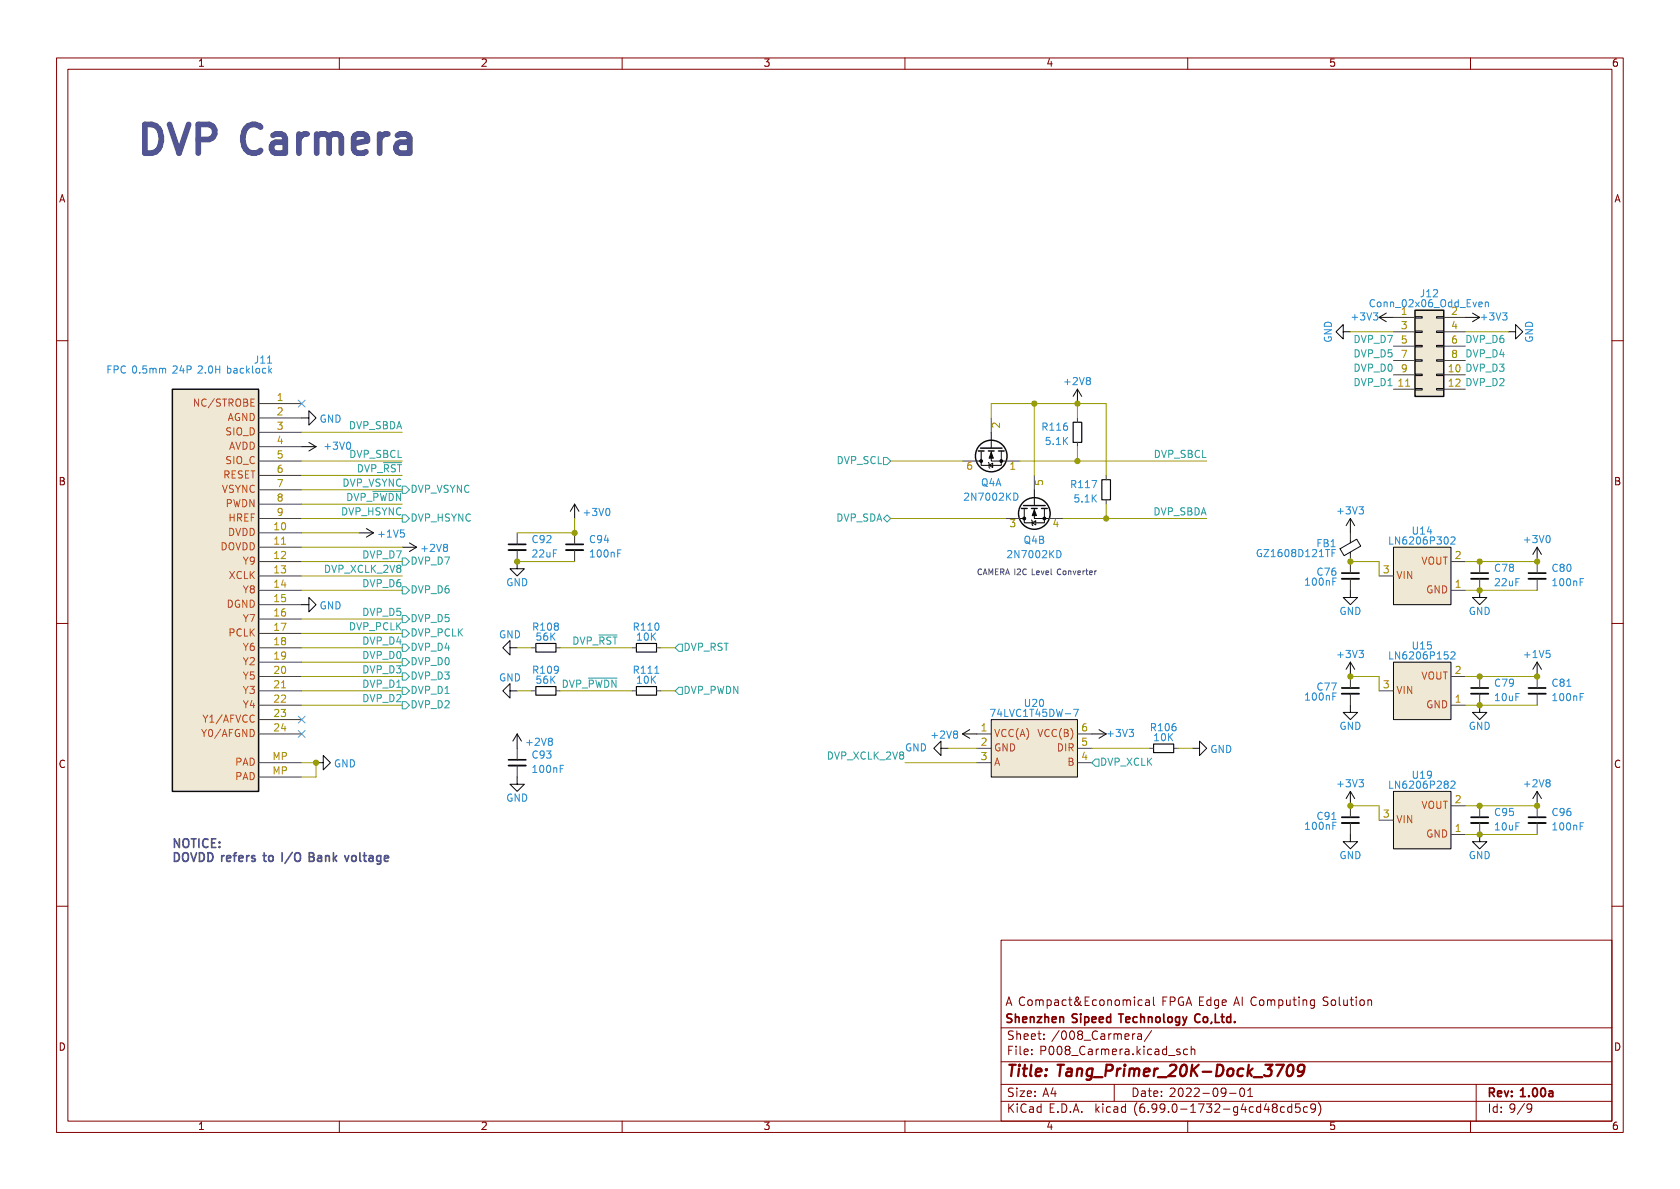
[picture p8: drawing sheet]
<svg xmlns="http://www.w3.org/2000/svg" width="297mm" height="210mm" viewBox="0 0 297 210" stroke-linecap="round" stroke-linejoin="round" font-family="sans-serif">
<g fill="none" stroke="#840000" stroke-width=".18">
<path d="M10 10.2h277v190.1h-277zM12 12.2h273v186.1h-273zM60 10.2v2M110 10.2v2M160 10.2v2M210 10.2v2M260 10.2v2M10 60.2h2M285 60.2h2M10 110.2h2M285 110.2h2M10 160.2h2"/>
<path d="M177 166.3h108v32h-108zM233.9 176.7l.9 .7-.1 .3-.2 .1-.6-.1M234.8 176.4l-.6-.1-.3 .3M235.5 176.9l.4-.1 .3 .3v.4l-.3 .3-.4-.1-.1-.2v-.4zM236.8 176.3v1.3l.2 .2M237.6 176.8l.1 .9 .3 .1 .2-.1M238.2 176.8v1M238.7 176.8h.6M238.9 176.3v1.3l.4 .2M239.8 176.3v.1M239.8 176.8v1M240.6 176.9l.3-.1 .3 .3v.4l-.3 .3-.3-.1-.2-.2v-.4z"/>
<path d="M241.9 176.9l.2-.1 .3 .1 .1 .9M241.9 176.8v1M285 160.2h2M60 198.3v2M110 198.3v2M160 198.3v2M177 194.8h108M177 191.8h108M177 187.8h108M177 181.8h108M185.8 193.4h1M186.5 192.9v1"/>
<path d="M197 191.8v3M199.1 182.8l.4 .1 .1 .3-.7 .1M199.5 183.7l-.4 .1M200.3 182.8v1M200.7 182.8l-.3 .1-.1 .2M201.2 182.9h.6v.9M201.8 183.2h-.5a.29 .29 0 0 0-.2 .3 .29 .29 0 0 0 .2 .3l.5-.1M203.6 182.2l-1.3 2M206.6 186.6h1.2M208.6 185.6l-.3-.1-.3 .2 .1 .2 .5 .2v.3h-.6M210 185.6l-.5-.1-.2 .3v.4l.1 .2h.6M210 198.3v2"/>
<path d="M210.6 185.6l.2-.1 .4 .1 .1 .9M210.6 185v1.5M216.5 192.4l.2 .1a1.27 1.27 0 0 1-.2 1.3M216.8 193l-.3 .3M217.4 193.3h1.1M219.4 192.5l.1-.1a.81 .81 0 0 1 .6 .6 .81 .81 0 0 1-.3 .8l-.1 .1a.81 .81 0 0 1-.6-.6 .81 .81 0 0 1 .3-.8zM220.6 193.9h.9M220.6 192.8l.4-.4v1.5M223.9 195.1l-.4 1.1h1M224.2 195.7v1M225.2 195.8l-.2-.2 .2-.4 .5 .1 .1 .2-.3 .3M225.2 195.8l-.2 .3v.5l.2 .1 .5-.1 .1-.2-.1-.4-.2-.2"/>
<path d="M225.2 195.8h.3M227.1 195.8l-.4-.1-.3 .3v.4l.1 .2h.6M228.4 195.8l-.4-.1-.3 .3v.4l.1 .2h.6M228.4 195.2v1.5M229.8 195.2h-.7l-.1 .7 .2-.1h.5l.2 .3-.1 .5-.2 .1-.6-.1M231.2 195.8l-.5-.1-.2 .3v.4l.1 .2h.6M232.6 195.8l-.3 .3h-.4l-.2-.3 .2-.5 .4-.1 .2 .1a.99 .99 0 0 1-.3 1.4h-.3M233.1 195a1.72 1.72 0 0 1 0 2.3M260 198.3v2M261 191.8v6.5M269.5 195.1l-1.2 2M270.8 195.8l-.3 .3h-.2l-.3-.3 .1-.5 .4-.1 .3 .1a.99 .99 0 0 1-.4 1.4h-.3"/>
</g>
<path d="M215.9 179.8h.6M216.1 179.3v1.3l.4 .2M217.6 179.9l-.4-.1-.3 .3v.4l.1 .2h.6M217.6 179.3v1.5M218.3 180.7v.1M273.9 193h.6v.9M273.9 193.8h.6M274.5 193.3l-.6 .1" fill="none" stroke="#840000" stroke-width=".3"/>
<path d="M225.6 188.3h1.4l-1.1 2M227.8 188.5a.46 .46 0 0 1 .5-.2 .46 .46 0 0 1 .3 .4 1.15 1.15 0 0 1-.7 1.6l-.2-.1a1.54 1.54 0 0 1 .1-1.7zM230.6 189.1a.64 .64 0 0 1-1.1 .2v-.6a.64 .64 0 0 1 1.1-.2 1.47 1.47 0 0 1-.7 1.8h-.4" fill="none" stroke="#840000" stroke-width=".4"/>
<g fill="none" stroke="#0a0a0a" stroke-width=".18">
<path d="M237.5 58.7v-1.3l-1.3 1.3 1.3 1.2v-1.2h1.3M243.8 56.1h2.6M243.8 56.1l1.3 .8M245.1 55.4l-1.3 .7M250.2 58.5h1.3v.3h-1.3zM250.2 56h1.3v.3h-1.3zM254 58.5h1.3v.3h-1.3zM254 56h1.3v.3h-1.3zM259.1 56.1h2.5M260.3 55.4l1.3 .7M261.6 56.1l-1.3 .8M266.7 58.7h1.3v-1.3l1.2 1.3-1.2 1.2v-1.2"/>
<path d="M53.3 73.9h1.3v1.3l1.3-1.3-1.3-1.3v1.3M53.3 79h2.6M54.6 78.2l1.3 .8M55.9 79l-1.3 .8M173.5 79.8v2.5h3.5v-2.5M175.3 79.8v1.7h2.5M175.3 76.4v2.8M190.5 68.8l-.8 1.3M190.5 68.8v2.6M190.5 68.8l.8 1.3M250.2 68.7h1.3v.3h-1.3zM250.2 66.2h1.3v.2h-1.3z"/>
<path d="M250.2 63.6h1.3v.3h-1.3zM250.2 61.1h1.3v.2h-1.3zM254 68.7h1.3v.3h-1.3zM254 66.2h1.3v.2h-1.3zM254 63.6h1.3v.3h-1.3zM254 61.1h1.3v.2h-1.3zM63.5 94.2h2.5M64.8 93.5l1.2 .7M66 94.2l-1.2 .8M71.1 96.8h2.6M72.4 96l1.3 .8M73.7 96.8l-1.3 .7"/>
<path d="M91.4 99.3v1.3h1.3l-1.3 1.2-1.2-1.2h1.2M101.6 89.1l-.8 1.3M101.6 89.1v2.6M101.6 89.1l.8 1.3M172.7 81.5h.8M174.8 81.8l.1 .1v.8l.1 .1M174.9 82.3l.6-.4v.8zM180.3 91.7h.8M181.1 89.9v2.6h3.6v-2.6M182.4 91.9l.1 .2v.7l.1 .2M182.5 92.5l.6-.4v.7zM182.9 89.9v1.8h2.5"/>
<path d="M182.9 86.6v2.8M236.9 97l3-1.7 .7 1.3-3 1.7zM238.8 91.7v2.5M238.8 95.5v.5M238.8 97.7v.4M238.8 91.7l-.8 1.3M238.8 91.7l.7 1.3M246.4 96.8h10.1v10.1h-10.1zM271.8 96.8l-.8 1.2M271.8 96.8v2.5M271.8 96.8l.7 1.2M53.3 106.9h1.3v1.3l1.3-1.3-1.3-1.2v1.2"/>
<path d="M90.2 114.5v-1.2l-1.3 1.2 1.3 1.3v-1.3h1.2M238.8 104.4v1.3h1.2l-1.2 1.2-1.3-1.2h1.3M238.8 117.1v2.5M238.8 117.1l-.8 1.3M238.8 117.1l.7 1.3M246.4 117.1h10.1v10.1h-10.1zM261.6 104.4v1.3h1.3l-1.3 1.2-1.3-1.2h1.3M271.8 117.1v2.5M271.8 117.1l-.8 1.3M271.8 117.1l.7 1.3M55.9 134.9h1.2v1.2l1.3-1.2-1.3-1.3v1.3M90.2 122.2v-1.3l-1.3 1.3 1.3 1.2v-1.2h1.2"/>
<path d="M91.4 137.4v1.3h1.3l-1.3 1.2-1.2-1.2h1.2M91.4 129.8l-.7 1.3M91.4 129.8v2.5M91.4 129.8l.8 1.3M166.4 132.3v1.3l-1.3-1.3 1.3-1.2v1.2h1.2M170.2 129.8l1.2 .8M170.2 129.8h2.5M171.4 129l-1.2 .8M175.3 127.2h15.2v10.2h-15.2zM193 129.8h2.6M194.3 129l1.3 .8M195.6 129.8l-1.3 .8"/>
<path d="M210.8 132.3h1.3v1.3l1.3-1.3-1.3-1.2v1.2M238.8 124.7v1.3h1.2l-1.2 1.2-1.3-1.2h1.3M238.8 139.9l-.8 1.3M238.8 139.9v2.6M238.8 139.9l.7 1.3M246.4 139.9h10.1v10.2h-10.1zM261.6 124.7v1.3h1.3l-1.3 1.2-1.3-1.2h1.3M271.8 139.9v2.6M271.8 139.9l-.8 1.3M271.8 139.9l.7 1.3M238.8 147.6v1.2h1.2l-1.2 1.3-1.3-1.3h1.3M261.6 147.6v1.2h1.3l-1.3 1.3-1.3-1.3h1.3"/>
</g>
<g fill="#eee8d5" stroke="#eee8d5" stroke-width=".18">
<path d="M246.4 139.9h10.1v10.2h-10.1z"/>
<path d="M246.4 96.8h10.1v10.1h-10.1z"/>
<path d="M246.4 117.1h10.1v10.1h-10.1z"/>
<path d="M30.5 68.8h15.2v71.1h-15.2z"/>
<path d="M175.3 127.2h15.2v10.2h-15.2z"/>
<path d="M250.2 54.9h5.1v15.2h-5.1z"/>
</g>
<g fill="none" stroke="#493f36" stroke-width=".18">
<path d="M246.4 56.1h3.8M246.4 58.7h3.8M255.3 56.1h3.8M255.3 58.7h3.8M45.7 71.4h7.6M45.7 73.9h7.6M45.7 76.4h7.6M45.7 79h7.6M175.3 73.9v2.5M190.5 73.9v.8M190.5 78.2v.8M246.4 66.3h3.8"/>
<path d="M246.4 68.8h3.8M246.4 61.2h3.8M246.4 63.7h3.8M255.3 66.3h3.8M255.3 68.8h3.8M255.3 61.2h3.8M255.3 63.7h3.8M45.7 99.3h7.6M45.7 94.2h7.6M45.7 96.8h7.6M45.7 81.5h7.6M45.7 84.1h7.6"/>
<path d="M45.7 86.6h7.6M45.7 89.1h7.6M45.7 91.7h7.6M91.4 94.2v2.1M91.4 97.3v2M101.6 94.2v2.1M101.6 97.3v2M170.2 81.5h2.5M177.8 81.5h2.5M177.8 91.7h2.5M182.9 84.1v2.5M185.4 91.7h2.6"/>
<path d="M195.6 84.1v.7M195.6 88.4v.7M238.8 94.2v1.3M238.8 98v3.3M256.5 99.3h2.6M261.6 99.3v2M271.8 99.3v2M45.7 114.5h7.6M45.7 104.4h7.6M45.7 101.8h7.6M45.7 119.6h7.6M45.7 106.9h7.6"/>
<path d="M45.7 109.5h7.6M45.7 112h7.6M45.7 117.1h7.6M94 114.5h.7M98.3 114.5h.8M111.8 114.5h.7M116.1 114.5h.7M238.8 102.4v2M238.8 119.6v2.1M243.8 101.8h2.6M256.5 104.4h2.6M256.5 119.6h2.6"/>
<path d="M261.6 102.4v2M261.6 119.6v2.1M271.8 102.4v2M271.8 119.6v2.1M45.7 122.2h7.6M45.7 124.7h7.6M45.7 127.2h7.6M45.7 129.8h7.6M45.7 134.9h7.6M45.7 137.4h7.6M91.4 132.3v2.1M91.4 135.4v2"/>
<path d="M94 122.2h.7M111.8 122.2h.7M116.1 122.2h.7M172.7 129.8h2.6M172.7 134.9h2.6M172.7 132.3h2.6M190.5 129.8h2.5M190.5 134.9h2.5M190.5 132.3h2.5M203.2 132.3h.8M207.5 132.3h.8M238.8 122.7v2"/>
<path d="M243.8 122.2h2.6M256.5 124.7h2.6M261.6 122.7v2M271.8 122.7v2M238.8 142.5v2M238.8 145.5v2.1M243.8 145h2.6M256.5 147.6h2.6M256.5 142.5h2.6M261.6 142.5v2M261.6 145.5v2.1M271.8 142.5v2"/>
<path d="M271.8 145.5v2.1"/>
</g>
<g fill="none" stroke="#268bd2" stroke-width=".18">
<path d="M262.6 53.4v.9M262.6 53.5l.2-.1 .3 .1 .1 .8M19.1 65.3h.4M19.7 64.7h-.6v1.3M20.2 65.4h.5M20.7 64.7h-.5v1.3M47 65.2l-.4-.1-.2 .3 .1 .5h.5M47.5 64.7v1.3M47.7 65.5l.3 .5M48 65.1l-.5 .5M245.7 94.9v1.3h.6M257 94.9l.3 .3-.1 .3-.7 .7h.8"/>
<path d="M245.7 115.3v1.2h.6M257 115.3l.3 .2-.1 .3-.7 .7h.8M175.1 125.4h.9M189.8 125.4h.9l-.6 1.3M245.7 138.1v1.3h.6M257 138.1l.3 .3-.1 .3-.7 .7h.8"/>
</g>
<path d="M189.7 74.7h1.6v3.5h-1.6zM194.8 84.8h1.5v3.6h-1.5zM94.7 113.8h3.6v1.5h-3.6zM112.5 113.8h3.6v1.5h-3.6zM94.7 121.4h3.6v1.5h-3.6zM112.5 121.4h3.6v1.5h-3.6zM204 131.6h3.5v1.5h-3.5z" fill="none" stroke="#0a0a0a" stroke-width=".2"/>
<path d="M89.9 97.3h3.1M100.1 97.3h3M237.2 102.4h3.1M260.1 102.4h3M270.3 102.4h3M89.9 135.4h3.1M237.2 122.7h3.1M260.1 122.7h3M270.3 122.7h3M237.2 145.5h3.1M260.1 145.5h3M270.3 145.5h3" fill="none" stroke="#0a0a0a" stroke-width=".33"/>
<path d="M89.9 96.3h3.1M100.1 96.3h3M237.2 101.3h3.1M260.1 101.3h3M270.3 101.3h3M89.9 134.4h3.1M237.2 121.7h3.1M260.1 121.7h3M270.3 121.7h3M237.2 144.5h3.1M260.1 144.5h3M270.3 144.5h3" fill="none" stroke="#0a0a0a" stroke-width=".3"/>
<g fill="none" stroke="#0a0a0a" stroke-width=".25">
<path d="M250.2 54.9h5.1v15.2h-5.1zM30.5 68.8h15.2v71.1h-15.2zM173 79.8h1M173.4 79.2h3.8M174.8 79.8h1M176.5 79.8h1M180.6 89.9h1M181 89.4h3.8M182.4 89.9h1M184.1 89.9h1.1"/>
<circle cx="175.3" cy="80.6" r="2.79"/>
<circle cx="182.9" cy="90.8" r="2.79"/>
</g>
<path d="M35.7 129l.4 .7" fill="none" stroke="#cb4b16" stroke-width=".18"/>
<g fill="#0a0a0a" stroke="#0a0a0a" stroke-width=".18">
<path d="M175.3 80l.3 1h-.7z"/>
<path d="M182.9 90.2l.4 1h-.8z"/>
<circle cx="177" cy="81.5" r=".25"/>
<circle cx="173.5" cy="81.5" r=".25"/>
<circle cx="184.7" cy="91.7" r=".25"/>
<circle cx="181.1" cy="91.7" r=".25"/>
</g>
<g fill="none" stroke="#2aa198" stroke-width=".18">
<path d="M65.9 86.9h5.1M67.8 81.8h3.2M71.1 98.7h.7l.6 .6-.6 .6h-.7zM71.1 86h.7l.6 .6-.6 .6h-.7zM71.1 91.1h.7l.6 .6-.6 .6h-.7zM156.2 80.9h.6l.7 .6-.7 .7h-.6zM156.8 91.1l.7 .6-.7 .6-.6-.6zM71.1 116.5h.7l.6 .6-.6 .6h-.7zM71.1 108.8h.7l.6 .7-.6 .6h-.7zM71.1 103.8h.7l.6 .6-.6 .6h-.7zM71.1 119h.7l.6 .6-.6 .7h-.7zM71.1 113.9h.7l.6 .6-.6 .7h-.7z"/>
<path d="M71.1 111.4h.7l.6 .6-.6 .6h-.7zM104 119.9h5.1M105.9 112.3h3.2M120 113.9h.6v1.3h-.6l-.6-.7zM71.1 121.5h.7l.6 .7-.6 .6h-.7zM71.1 124.1h.7l.6 .6-.6 .6h-.7zM120 121.5h.6v1.3h-.6l-.6-.6zM193.7 134.2h.6v1.3h-.6l-.7-.6z"/>
</g>
<path d="M192 100.9h.4M192.2 101.6h.2M192.6 101.3l.5-.1v-.2l-.3-.1-.2 .2 .1 .5h.4M193.6 100.9v.7M193.9 100.9l-.3 .2" fill="none" stroke="#515593" stroke-width=".18"/>
<path d="M26.8 22h-1.2v5.1h1.2" fill="none" stroke="#515593" stroke-width="1"/>
<path d="M65.3 151.4h.6v.9M65.9 151.7h-.5a.3 .3 0 0 0-.2 .3 .3 .3 0 0 0 .2 .3l.5-.1M67.3 151.4l-.4-.1-.3 .3v.4l.1 .2h.6M67.3 151.3v1.2l-.3 .3h-.3M68 151.8l.7-.1-.1-.3-.4-.1-.2 .2v.7h.6" fill="none" stroke="#515593" stroke-width=".3"/>
<g fill="none" stroke="#990" stroke-width=".18">
<path d="M238.8 58.7h7.6M259.1 58.7h7.6M53.3 76.4h17.8M175.3 73.9v-2.5h20.3v12.7M182.9 71.4v12.7M190.5 71.4v2.5M190.5 79v2.5M53.3 96.8h17.8M53.3 91.7h17.8M53.3 99.3h17.8M53.3 81.5h17.8M53.3 94.2h10.2"/>
<path d="M53.3 84.1h17.8M53.3 86.6h17.8M53.3 89.1h17.8M91.4 99.3h10.2M101.6 91.7v2.5h-10.2M157.5 91.7h20.3M157.5 81.5h12.7M180.3 81.5h33.1M188 91.7h25.4M195.6 89.1v2.6M238.8 99.3h5v2.5M259.1 99.3h12.7"/>
<path d="M53.3 114.5h17.8M53.3 101.8h17.8M53.3 117.1h17.8M53.3 119.6h17.8M53.3 112h17.8M53.3 104.4h17.8M53.3 109.5h17.8M91.4 114.5h2.6M99.1 114.5h12.7M116.8 114.5h2.6M238.8 119.6h5v2.6M259.1 119.6h12.7"/>
<path d="M259.1 104.4h12.7M53.3 134.9h2.6v2.5h-2.6M53.3 122.2h17.8M53.3 124.7h17.8M91.4 122.2h2.6M99.1 122.2h12.7M116.8 122.2h2.6M160 134.9h12.7M167.6 132.3h5.1M193 132.3h10.2M208.3 132.3h2.5M259.1 124.7h12.7"/>
<path d="M238.8 142.5h5v2.5M259.1 147.6h12.7M259.1 142.5h12.7"/>
</g>
<path d="M52.7 70.8l1.2 1.2M53.9 70.8l-1.2 1.2M52.7 129.2l1.2 1.2M52.7 126.6l1.2 1.3M53.9 129.2l-1.2 1.2M53.9 126.6l-1.2 1.3" fill="none" stroke="#6c71c4" stroke-width=".18"/>
<g fill="#859900" stroke="#859900" stroke-width=".18">
<circle cx="261.6" cy="142.5" r=".46"/>
<circle cx="261.6" cy="147.6" r=".46"/>
<circle cx="271.8" cy="119.6" r=".46"/>
<circle cx="261.6" cy="124.7" r=".46"/>
<circle cx="261.6" cy="119.6" r=".46"/>
<circle cx="238.8" cy="142.5" r=".46"/>
<circle cx="238.8" cy="119.6" r=".46"/>
<circle cx="271.8" cy="142.5" r=".46"/>
<circle cx="91.4" cy="99.3" r=".46"/>
<circle cx="101.6" cy="94.2" r=".46"/>
<circle cx="55.9" cy="134.9" r=".46"/>
<circle cx="261.6" cy="104.4" r=".46"/>
<circle cx="271.8" cy="99.3" r=".46"/>
<circle cx="261.6" cy="99.3" r=".46"/>
<circle cx="238.8" cy="99.3" r=".46"/>
<circle cx="182.9" cy="71.4" r=".46"/>
<circle cx="190.5" cy="81.5" r=".46"/>
<circle cx="195.6" cy="91.7" r=".46"/>
<circle cx="190.5" cy="71.4" r=".46"/>
</g>
<text font-size="7.1" fill="#515593" x="28.4" y="28.2">DVP Carmera</text>
<text font-size="2.8" fill="#840000" x="178" y="190.6">Title: Tang_Primer_20K-Dock_3709</text>
<g font-size="2.1" fill="#515593">
<text x="30.5" y="150.2">NOTICE:</text>
<text x="30.5" y="152.6">DOVDD refers to I/O Bank voltage</text>
</g>
<g font-size="2.1" fill="#840000">
<text x="177.8" y="178">A Compact&amp;Economical FPGA Edge AI Computing Solution</text>
<text x="177.8" y="181">Shenzhen Sipeed Technology Co,Ltd.</text>
<text x="178" y="184">Sheet: /008_Carmera/</text>
<text x="178" y="186.7">File: P008_Carmera.kicad_sch</text>
<text x="178" y="196.9">KiCad E.D.A. kicad (6.99.0-1732-g4cd48cd5c9)</text>
<text x="178" y="194.1">Size: A4</text>
<text x="200" y="194.1">Date: 2022-09-01</text>
<text x="263" y="194.1">Rev: 1.00a</text>
<text x="263" y="196.9">Id: 9/9</text>
</g>
<g font-size="1.8" fill="#840000">
<text x="35" y="11.9">1</text>
<text x="85" y="11.9">2</text>
<text x="135" y="11.9">3</text>
<text x="185" y="11.9">4</text>
<text x="235" y="11.9">5</text>
<text x="285" y="11.9">6</text>
<text x="10.3" y="35.9">A</text>
<text x="285.3" y="35.9">A</text>
<text x="10.3" y="85.9">B</text>
<text x="285.3" y="85.9">B</text>
<text x="10.3" y="135.9">C</text>
<text x="285.3" y="135.9">C</text>
<text x="10.3" y="185.9">D</text>
<text x="285.3" y="185.9">D</text>
<text x="35" y="199.9">1</text>
<text x="85" y="199.9">2</text>
<text x="135" y="199.9">3</text>
<text x="185" y="199.9">4</text>
<text x="235" y="199.9">5</text>
<text x="285" y="199.9">6</text>
</g>
<g font-size="1.8" fill="#268bd2">
<text x="251.3" y="52.7">J12</text>
<text x="239.2" y="56.8">+3V3</text>
<text x="242.7" y="54.4">Conn_02x06_Odd_Even</text>
<text x="247.8" y="55.9">1</text>
<text x="256.7" y="55.9">2</text>
<text x="262.1" y="56.8">+3V3</text>
<text x="45.1" y="64.4">J11</text>
<text x="235.6" y="60.6" transform="rotate(-90 235.6 60.6)">GND</text>
<text x="271.1" y="60.6" transform="rotate(-90 271.1 60.6)">GND</text>
<text x="20.7" y="66.1">FPC 0.5mm 24P 2.0H backlock</text>
<text x="188.4" y="68.2">+2V8</text>
<text x="56.5" y="74.8">GND</text>
<text x="184.4" y="76.2">R116</text>
<text x="57.6" y="79.6">+3V0</text>
<text x="185" y="78.8">5.1K</text>
<text x="170.9" y="88.6">2N7002KD</text>
<text x="173.4" y="86.1">Q4A</text>
<text x="189.5" y="86.4">R117</text>
<text x="190.1" y="88.9">5.1K</text>
<text x="67.1" y="95.1">+1V5</text>
<text x="103.4" y="91.3">+3V0</text>
<text x="236.7" y="91.1">+3V3</text>
<text x="249.8" y="94.6">U14</text>
<text x="74.7" y="97.7">+2V8</text>
<text x="94.2" y="96.1">C92</text>
<text x="94.2" y="98.7">22uF</text>
<text x="104.4" y="96.1">C94</text>
<text x="104.5" y="98.7">100nF</text>
<text x="178.5" y="98.8">2N7002KD</text>
<text x="181.1" y="96.3">Q4B</text>
<text x="222.8" y="98.6">GZ1608D121TF</text>
<text x="232.8" y="96.8">FB1</text>
<text x="233" y="101.9">C76</text>
<text x="246.2" y="96.4">LN6206P302</text>
<text x="264.4" y="101.2">C78</text>
<text x="269.7" y="96.1">+3V0</text>
<text x="274.5" y="101.2">C80</text>
<text x="56.5" y="107.8">GND</text>
<text x="89.5" y="103.8">GND</text>
<text x="231" y="103.7">100nF</text>
<text x="264.4" y="103.8">22uF</text>
<text x="274.7" y="103.8">100nF</text>
<text x="88.2" y="113">GND</text>
<text x="94.4" y="111.6">R108</text>
<text x="94.9" y="113.4">56K</text>
<text x="112.2" y="111.6">R110</text>
<text x="112.7" y="113.4">10K</text>
<text x="236.8" y="108.8">GND</text>
<text x="259.7" y="108.8">GND</text>
<text x="94.4" y="119.2">R109</text>
<text x="112.2" y="119.2">R111</text>
<text x="236.7" y="116.5">+3V3</text>
<text x="246.2" y="116.7">LN6206P152</text>
<text x="249.8" y="114.9">U15</text>
<text x="269.7" y="116.5">+1V5</text>
<text x="88.2" y="120.6">GND</text>
<text x="94.9" y="121">56K</text>
<text x="112.7" y="121">10K</text>
<text x="181.3" y="125.1">U20</text>
<text x="231" y="124">100nF</text>
<text x="233" y="122.2">C77</text>
<text x="264.4" y="121.5">C79</text>
<text x="264.4" y="124.1">10uF</text>
<text x="274.5" y="121.5">C81</text>
<text x="274.7" y="124.1">100nF</text>
<text x="93.3" y="132">+2V8</text>
<text x="164.9" y="130.7">+2V8</text>
<text x="175.9" y="126.9">74LVC1T45DW-7</text>
<text x="196" y="130.4">+3V3</text>
<text x="203.6" y="129.4">R106</text>
<text x="204.1" y="131.2">10K</text>
<text x="236.8" y="129.2">GND</text>
<text x="259.7" y="129.2">GND</text>
<text x="59" y="135.8">GND</text>
<text x="94.2" y="134.2">C93</text>
<text x="94.3" y="136.8">100nF</text>
<text x="214" y="133.2">GND</text>
<text x="249.8" y="137.8">U19</text>
<text x="89.5" y="141.9">GND</text>
<text x="236.7" y="139.3">+3V3</text>
<text x="246.2" y="139.6">LN6206P282</text>
<text x="269.7" y="139.3">+2V8</text>
<text x="231" y="146.8">100nF</text>
<text x="233" y="145.1">C91</text>
<text x="264.4" y="144.4">C95</text>
<text x="264.4" y="146.9">10uF</text>
<text x="274.5" y="144.4">C96</text>
<text x="274.7" y="146.9">100nF</text>
<text x="236.8" y="152">GND</text>
<text x="259.7" y="152">GND</text>
</g>
<g font-size="1.8" fill="#b58900">
<text x="247.8" y="58.4">3</text>
<text x="256.7" y="58.4">4</text>
<text x="247.8" y="61">5</text>
<text x="247.8" y="63.5">7</text>
<text x="256.7" y="61">6</text>
<text x="256.7" y="63.5">8</text>
<text x="49" y="71.1">1</text>
<text x="247.3" y="68.6">11</text>
<text x="247.8" y="66">9</text>
<text x="49" y="73.7">2</text>
<text x="49" y="76.2">3</text>
<text x="176.8" y="75.7" transform="rotate(-90 176.8 75.7)">2</text>
<text x="49" y="78.7">4</text>
<text x="49" y="81.3">5</text>
<text x="49" y="83.8">6</text>
<text x="171" y="83.1">6</text>
<text x="178.6" y="83.1">1</text>
<text x="49" y="86.4">7</text>
<text x="49" y="88.9">8</text>
<text x="184.4" y="85.8" transform="rotate(-90 184.4 85.8)">5</text>
<text x="48.5" y="94">10</text>
<text x="49" y="91.4">9</text>
<text x="178.6" y="93.2">3</text>
<text x="186.2" y="93.2">4</text>
<text x="48.5" y="96.5">11</text>
<text x="48.5" y="99.1">12</text>
<text x="48.5" y="101.6">13</text>
<text x="244.6" y="101.6">3</text>
<text x="257.3" y="99.1">2</text>
<text x="48.5" y="104.1">14</text>
<text x="48.5" y="106.7">15</text>
<text x="257.3" y="104.1">1</text>
<text x="48.5" y="109.2">16</text>
<text x="48.5" y="111.8">17</text>
<text x="48.5" y="114.3">18</text>
<text x="48.5" y="116.8">19</text>
<text x="48.5" y="119.4">20</text>
<text x="257.3" y="119.4">2</text>
<text x="48.5" y="121.9">21</text>
<text x="48.5" y="124.5">22</text>
<text x="244.6" y="121.9">3</text>
<text x="257.3" y="124.5">1</text>
<text x="48.5" y="127">23</text>
<text x="48.5" y="129.5">24</text>
<text x="173.5" y="129.5">1</text>
<text x="191.3" y="129.5">6</text>
<text x="48.2" y="134.6">MP</text>
<text x="48.2" y="137.2">MP</text>
<text x="173.5" y="132.1">2</text>
<text x="173.5" y="134.6">3</text>
<text x="191.3" y="134.6">4</text>
<text x="191.3" y="132.1">5</text>
<text x="257.3" y="142.2">2</text>
<text x="244.6" y="144.8">3</text>
<text x="257.3" y="147.3">1</text>
</g>
<g font-size="1.8" fill="#2aa198">
<text x="239.5" y="63.4">DVP_D5</text>
<text x="239.5" y="60.9">DVP_D7</text>
<text x="239.5" y="65.9">DVP_D0</text>
<text x="259.1" y="60.9">DVP_D6</text>
<text x="259.1" y="63.4">DVP_D4</text>
<text x="239.5" y="68.5">DVP_D1</text>
<text x="256.2" y="66">10 DVP_D3</text>
<text x="256.2" y="68.6">12 DVP_D2</text>
<text x="61.5" y="76.1">DVP_SBDA</text>
<text x="61.6" y="83.7">DVP_~{RST}</text>
<text x="61.7" y="81.2">DVP_SBCL</text>
<text x="147.9" y="82.2">DVP_SCL</text>
<text x="203.9" y="81.2">DVP_SBCL</text>
<text x="59.7" y="88.8">DVP_~{PWDN}</text>
<text x="60.4" y="86.3">DVP_VSYNC</text>
<text x="72.6" y="87.2">DVP_VSYNC</text>
<text x="60.3" y="91.3">DVP_HSYNC</text>
<text x="72.6" y="92.3">DVP_HSYNC</text>
<text x="147.7" y="92.3">DVP_SDA</text>
<text x="203.7" y="91.3">DVP_SBDA</text>
<text x="57.6" y="101.5">DVP_XCLK_2V8</text>
<text x="64.2" y="99">DVP_D7</text>
<text x="72.6" y="99.9">DVP_D7</text>
<text x="64.2" y="104">DVP_D6</text>
<text x="72.6" y="105">DVP_D6</text>
<text x="61.7" y="111.7">DVP_PCLK</text>
<text x="64.2" y="109.1">DVP_D5</text>
<text x="72.6" y="110.1">DVP_D5</text>
<text x="72.6" y="112.6">DVP_PCLK</text>
<text x="64.2" y="119.3">DVP_D3</text>
<text x="64.2" y="116.7">DVP_D0</text>
<text x="64.2" y="114.2">DVP_D4</text>
<text x="72.6" y="117.7">DVP_D0</text>
<text x="72.6" y="115.2">DVP_D4</text>
<text x="99.7" y="114.2">DVP_~{RST}</text>
<text x="120.8" y="115.2">DVP_RST</text>
<text x="64.2" y="124.4">DVP_D2</text>
<text x="64.2" y="121.8">DVP_D1</text>
<text x="72.6" y="122.8">DVP_D1</text>
<text x="72.6" y="120.3">DVP_D3</text>
<text x="72.6" y="125.3">DVP_D2</text>
<text x="97.8" y="121.8">DVP_~{PWDN}</text>
<text x="120.8" y="122.8">DVP_PWDN</text>
<text x="146.5" y="134.5">DVP_XCLK_2V8</text>
<text x="160" y="133">GND</text>
<text x="194.5" y="135.5">DVP_XCLK</text>
</g>
<g font-size="1.8" fill="#cb4b16">
<text x="34.8" y="72">NC/STROBE</text>
<text x="39.9" y="77.1">SIO_D</text>
<text x="40" y="74.5">AGND</text>
<text x="39.9" y="82.2">SIO_C</text>
<text x="40.2" y="79.6">AVDD</text>
<text x="39.1" y="87.2">VSYNC</text>
<text x="39.3" y="84.7">RESET</text>
<text x="39.8" y="89.8">PWDN</text>
<text x="40.2" y="94.9">DVDD</text>
<text x="40.4" y="92.3">HREF</text>
<text x="38.8" y="97.4">DOVDD</text>
<text x="43" y="99.9">Y9</text>
<text x="251.1" y="99.9">VOUT</text>
<text x="40" y="107.6">DGND</text>
<text x="40.4" y="102.5">XCLK</text>
<text x="43" y="105">Y8</text>
<text x="246.9" y="102.5">VIN</text>
<text x="252.1" y="105">GND</text>
<text x="40.4" y="112.6">PCLK</text>
<text x="43" y="110.1">Y7</text>
<text x="43" y="115.2">Y6</text>
<text x="43" y="117.7">Y2</text>
<text x="43" y="120.3">Y5</text>
<text x="43" y="122.8">Y3</text>
<text x="43" y="125.3">Y4</text>
<text x="246.9" y="122.8">VIN</text>
<text x="251.1" y="120.3">VOUT</text>
<text x="252.1" y="125.3">GND</text>
<text x="36.3" y="130.4">Y0/AFGND</text>
<text x="36.5" y="127.9">Y1/AFVCC</text>
<text x="175.8" y="130.4">VCC(A)</text>
<text x="183.8" y="130.4">VCC(B)</text>
<text x="41.5" y="135.5">PAD</text>
<text x="175.8" y="133">GND</text>
<text x="175.8" y="135.5">A</text>
<text x="186.9" y="133">DIR</text>
<text x="188.7" y="135.5">B</text>
<text x="41.5" y="138">PAD</text>
<text x="251.1" y="143.1">VOUT</text>
<text x="246.9" y="145.7">VIN</text>
<text x="252.1" y="148.2">GND</text>
</g>
<text font-size="1.4" fill="#515593" x="172.7" y="101.8">CAMERA I2C Level Converter</text>
</svg>
